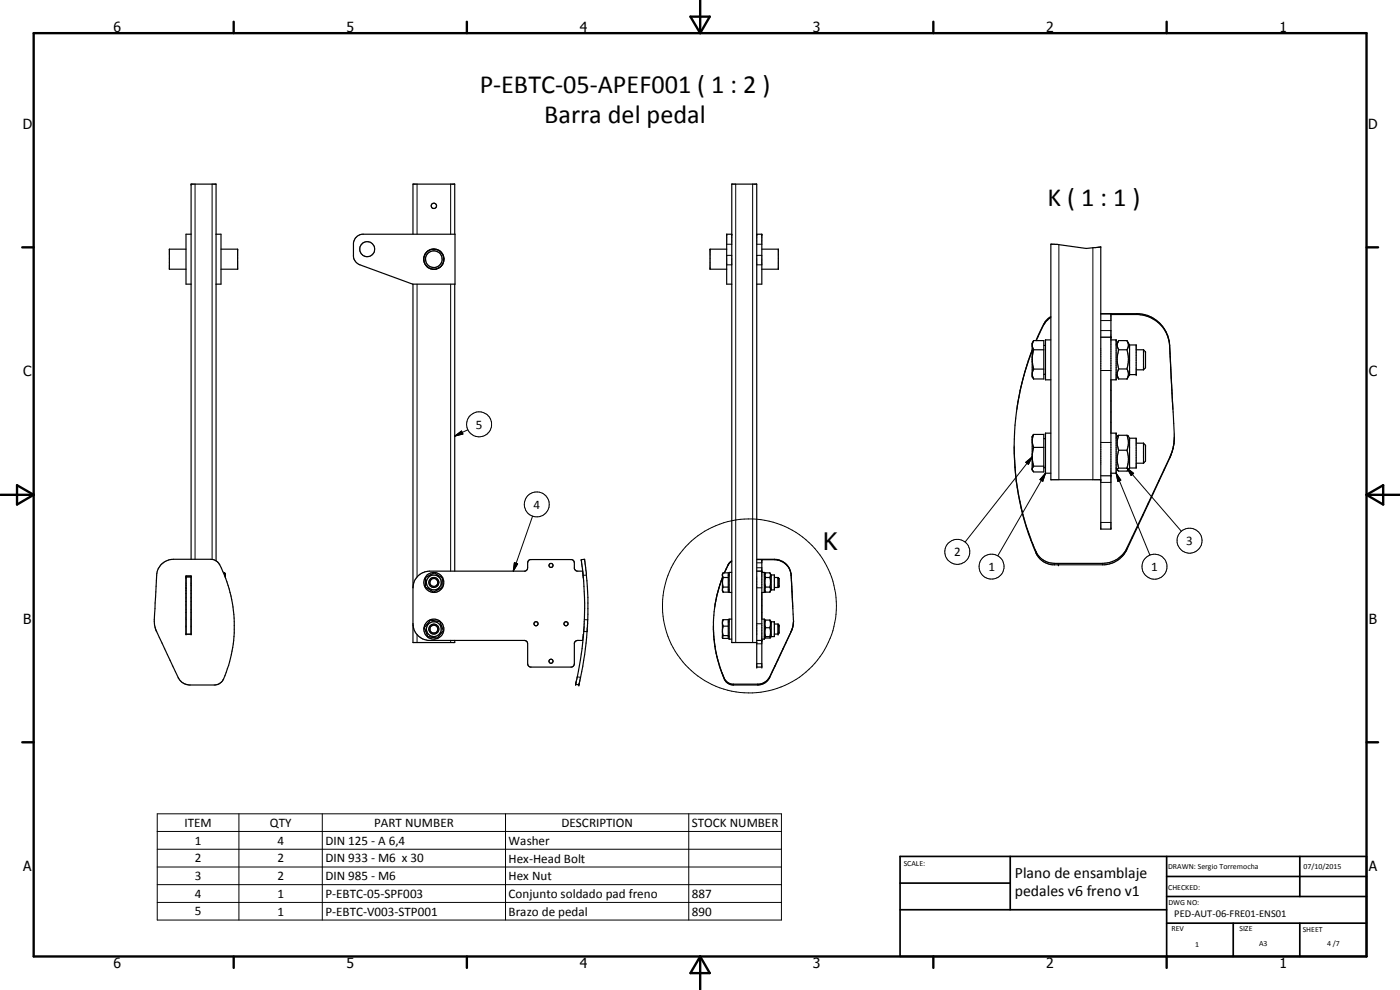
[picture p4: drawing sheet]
<svg xmlns="http://www.w3.org/2000/svg" width="420mm" height="297mm" viewBox="0 0 420 297" stroke-linecap="round" stroke-linejoin="round" font-family="sans-serif">
<g fill="none" stroke="#000" stroke-width=".35">
<path d="M55.8 74.8h-5v6h5M57.4 70.3h-1.6v15h1.6M64.8 70.3h1.5v15h-1.5M66.3 74.8h5v6h-5M106.7 71.4l.9-.7 1.1-.4h27.9v15h-12.7l-16.3-6-.9-.8-.6-1.5v-4.1zM123.9 70.3v-15.1h12.6v15.1M127.2 77.3a3.1 3.1 0 0 0 2.9 3.5M127.2 77.4a3.1 3.1 0 0 0 2.9 3.4M127.9 75.8l-.5 .7-.2 .8M127.9 75.9l-.7 1.5M130.1 74.7l-1.2 .3-1 .8M130.1 74.7l.9 .1 1.1 .6"/>
<path d="M130.1 74.8l-1.2 .3-1 .8M130.1 74.8h.8l1.1 .6M132 75.4a3 3 0 0 1-.3 5M132.1 75.4a3.1 3.1 0 0 1-.4 4.9M218.1 74.8h-5v6h5M219.6 70.3h-1.5v15h1.5M227.1 70.3h1.5v15h-1.5M228.6 74.8h5v6h-5M330.4 74.1l-4.4 .4-8.6-1.2h-2v70.6h15M330.4 74.1v84.6h3v-64.5h-3M123.9 85.3v107.5h12.6v-.6M131.7 80.4l-1.2 .4"/>
<path d="M131.7 80.3l-1.6 .5M136.5 85.3v86.1M315.4 95a5.7 5.7 0 0 0-2.2 2.3l-2.3 4.9M315.4 95.2a8.9 8.9 0 0 0-3.4 4.7l-1 2.3M330.4 94.1h11.1a10 10 0 0 1 9.5 9.4l1 19.3M333.4 94.4h8.1a10.1 10.1 0 0 1 9 6.6l.4 1.8M309.8 103.3l.4-1.1h3.1v11.5h-3.1M309.8 103.9l.4 1M309.8 108.5l.4 2.2M309.8 112.6l.4 1.1M309.8 105l-2.2 6.5-1.9 7.9M309.8 105.2a79.7 79.7 0 0 0-4.4 16.1"/>
<path d="M310.2 102.3l-.4 .7v9.9l.4 .8M310.2 104.9h3.1M310.2 104.9l-.4 2.2M310.2 110.7l-.4 1.2M310.2 110.7h3.1M313.3 103.6h.5M313.3 112.3h.5M315.4 102h-1.6v12h1.6M333.4 102h1.6v12h-1.6M335 112.4l.7 1.3M335.7 102.3l-.7 1.2M335.7 104.9a2.35 2.35 0 0 1 0-2.7h2.5l.5 1.3-.5 1.4"/>
<path d="M335.7 110.7l-.4 1.2 .1 .9 .3 .9M335.7 104.9a9.5 9.5 0 0 0 0 5.8M335.7 104.9h2.5M335.7 113.7h2.5M335.7 110.7h2.5M338.2 110.7l.5 1.5-.5 1.5M338.2 104.9a10 10 0 0 1 0 5.8M338.3 102.3l.7 1.2M339 103.5h2v8.9h-2M339 103.5v8.9M339 112.4l-.8 1.3M341 104.9h2.2"/>
<path d="M341 111h2.2M343.2 104.9v6.1M343.2 104.9l.6 .7v4.8l-.6 .6M351 103.3v.5M351.1 106l.3 4.7M304.4 134.2v2M304.5 138l.3 4.4M305.5 120.5a80.4 80.4 0 0 0-1 17.8M309.8 132.8l.4 1.4M309.8 137.7l.4 2.2M310.2 130.3l-.4 .7v10M310.2 130.3h3.1v11.3h-3.1l-.4-.6"/>
<path d="M310.2 134.2l-.4 2.2M310.2 139.9l-.4 .6M310.2 130.3l-.4 1.5M310.2 134.2h3.1M310.2 139.9h3.1M313.3 131.6h.5M315.4 130h-1.6v12h1.6M333.4 130h1.6v12h-1.6M335.7 130.6a5.8 5.8 0 0 0-.3 3.3l.3 1.2M335.7 135.1l-.4 2.1v1.2l.4 2.1M335.7 130.6l-.7 .9M335.7 130.6h2.5"/>
<path d="M335.7 135.1h2.5M338.2 130.6a6.2 6.2 0 0 1 0 4.5M338.2 135.1l.5 2.7-.5 2.7M338.2 130.6l.8 .9M339 131.5h2v8.9h-2M339 131.5v8.9M341 133h2.2M341 139h2.2M343.2 133v6M343.2 133l.6 .6v4.7l-.6 .7M351.7 135.8l-13.6 29.2a7.9 7.9 0 0 1-6.7 4.5h-15.4a6.1 6.1 0 0 1-5.5-4.5 77.3 77.3 0 0 1-4.9-16.6M351.9 120.3l.5 11.6"/>
<path d="M352.4 132.1a11.3 11.3 0 0 1-1 4.4l-13.3 28a8 8 0 0 1-7.2 4.5h-14.5a6.5 6.5 0 0 1-6.2-5l-2.7-7.8-1.8-7.8M352.5 131.1l-.6 3.9M304.6 140.1l1 8.3M305 144.3l.7 4.1M309.8 141l.1 .2M313.3 140.3h.5M330.4 142.7h3M335 140.4l.3 .6M335.3 141l.4 .4h2.5l.4-.4M335.7 140.5l-.4 .5M335.7 140.5h2.5M338.2 140.5l.4 .5"/>
<path d="M339 140.4l-.4 .6M48.2 169.5l1.1-.9 1.8-.7 12.2-.1a3.2 3.2 0 0 1 2.6 1.7 40.8 40.8 0 0 1 2.3 31.2 6.6 6.6 0 0 1-2.3 4.4l-1.4 .4h-7.7a3.9 3.9 0 0 1-3.3-2.3l-6.6-13.8-.4-1.3a68.8 68.8 0 0 1 .4-12.2l.2-4.3zM55.8 172.8h1.6v17.5h-1.6zM55.8 173.1h1.6M55.8 172.9h1.6M57.4 167.8v-112.6h7.4v113.1M67.1 171.9h.3M67.4 171.9l.2 .4M67.6 172.3v.2M67.6 172.3v1M67.6 172.6v.5M127.8 173.3l1.8-1a.76 .76 0 0 1 1.3 0l1.8 1.1v.8v2.1l-1.9 1a.74 .74 0 0 1-.7 .4 .74 .74 0 0 1-.6-.5l-1.8-1.1z"/>
<path d="M174.4 167.9h1.1l.5 4.2 .4 7.1-.2 10.1a98.7 98.7 0 0 1-2.2 14.9l-.3 1.3-.9-.2 1.4-7.3 1.1-9.7 .1-9-.2-5zM175 173.1l-.1-1.7h-1.8l-.6-.6-.2-2.4-.7-.5h-12.4l-.8 .5-.1 2.4-.7 .6h-28.7a5 5 0 0 0-5 5M175.4 167.8v.1M215.8 176.3l-1.4 6.2-.3 6.4M216.8 172.3v5l.2 .4M216.8 172.7l.2 .6M216.8 175l.2 1.1M216.8 177.1l.2 .6M216.8 173.4a42.1 42.1 0 0 0-2.3 8.8M216.8 173.3l-.7 2.1M216.9 172.3l-.1 .1M216.9 172.1l.1-.2h1.6v5.8h-1.6"/>
<path d="M217 171.9l-.2 .4M217 173.3h1.6M217 176.1h1.6M217 173.3l-.2 1.1M217 176.1l-.2 .6M218.6 172.6h.2M218.6 177h.2M219.6 171.7h-.8v6.1h.8M219.6 168.3l-1 .9-1.2 2.7M219.6 168.4a5.9 5.9 0 0 0-2.2 3.5M227.1 167.9h5.3a5 5 0 0 1 4.9 3.8M227.1 167.8h5.3a5.1 5.1 0 0 1 5 4.4"/>
<path d="M228.6 167.9v32.3h-1.5v-145h-7.5v137.6h7.5M228.6 171.7h.8v6.1h-.8M229.4 177l.4 .7M229.8 173.3h1.2M229.8 171.9h1.2M229.8 176.1l-.2 .6 .2 1M229.8 171.9l-.2 .5 .2 .9M229.8 173.3l-.2 1.1 .2 1.7M229.8 171.9l-.4 .6M229.8 177.7h1.2M229.8 176.1h1.2M231 176.1l.3 .8-.3 .8"/>
<path d="M231 171.9l.3 .7-.3 .7M231 173.3l.3 1.4-.3 1.4M231 171.9l.4 .6M231.4 172.5h1v4.5h-1M231.4 172.5v4.5M231.4 177l-.4 .7M232.4 173.3h1.1M232.4 176.3h1.1M233.5 173.3v3M233.5 173.3l.3 .3v2.3l-.3 .4M237.4 172.1v.5M237.4 172.6l.7 14.4"/>
<path d="M237.6 175l.1 2.3M237.8 179.7l.1 2.5M123.9 187.2a5 5 0 0 0 4.5 5h29l.6 .2 .3 .5 .1 6.2 .2 .7 .4 .3 12.6 .1 .6-.4 .2-.7v-6.2l.7-.7h1.8l.2-1.8M129.1 186.1l2.9 .4 1 2.7-1.7 2.2-2.2-.3a.76 .76 0 0 1-1-.8l-.8-2zM214.1 188.8l.6 6.2M214.2 189.8l.5 5.2M216.8 187.2l.2 .7M216.8 189.7l.2 1M216.8 191.3l.1 .1M217 185.9l-.2 .4v5M217 185.9h1.6v5.7h-1.6l-.2-.3M217 187.9l-.2 1.1"/>
<path d="M217 190.7l-.2 .4M217 185.9l-.2 .8M217 187.9h1.6M217 190.7h1.6M218.6 186.6h.2M218.6 190.9h.2M219.6 185.8h-.8v6h.8M227.1 192.2h1.5M228.6 185.8h.8v6h-.8M229.4 191l.2 .3M229.6 191.3h.1M229.6 191.3h1.6"/>
<path d="M229.8 186.1l-.2 .8 .2 1.4M229.8 188.3l-.2 1.1 .2 1.6M229.8 191l-.2 .3M229.8 191h1.2M229.8 186.1l-.4 .5M229.8 186.1h1.2M229.8 188.3h1.2M231 186.1l.4 .5M231 186.1l.3 1.1-.3 1.1M231 188.3l.3 1.4-.3 1.3M231 191l.2 .1M231.2 191.1v.1"/>
<path d="M231.2 191.3h.1M231.2 191.2v.1M231.4 186.6h1v4.4h-1M231.4 186.6v4.4M231.4 191l-.2 .3M232.4 190.2h1.1M232.4 187.2h1.1M233.5 187.2v3M233.5 187.2l.3 .4v2.3l-.3 .3M235.8 193l-4.9 10.5-1.1 1.3-2.2 .7h-7.7a2.94 2.94 0 0 1-2.5-1.7l-1.5-3.9-1.2-4.9M237.4 189.5l-6.4 13.6a4.1 4.1 0 0 1-3.1 2.2h-8.2a3.2 3.2 0 0 1-2.6-2.5l-1.4-3.9-1-3.9M237.4 189.5l-.8 1.8"/>
<path d="M237.5 189.3l-.1 .2M237.6 189v.2M237.6 189l-.1 .4M238.1 187.3l-.5 1.7M238.2 186.3l-.6 2.7"/>
<circle cx="110.2" cy="74.8" r="2.25"/>
<circle cx="130.2" cy="77.8" r="2.5"/>
<circle cx="130.2" cy="61.8" r=".8"/>
<circle cx="130.2" cy="174.8" r="2.99"/>
<circle cx="130.2" cy="174.8" r="1.51"/>
<circle cx="130.2" cy="174.8" r="1.19"/>
<circle cx="130.2" cy="174.8" r="2.23"/>
<circle cx="165.4" cy="169.7" r=".61"/>
<circle cx="130.2" cy="188.8" r="2.23"/>
<circle cx="130.2" cy="188.8" r="3"/>
<circle cx="130.2" cy="188.8" r="1.21"/>
<circle cx="130.2" cy="188.8" r="1.49"/>
<circle cx="160.9" cy="187.2" r=".61"/>
<circle cx="165.4" cy="198.4" r=".62"/>
<circle cx="169.9" cy="187.2" r=".61"/>
</g>
<g fill="none" stroke="#000" stroke-width=".3">
<path d="M58.5 55.2v112.6M63.7 55.2v112.7M125.2 55.2v15.1M135.2 55.2v15.1M220.8 55.2v137.6M225.9 55.2v137.6M218.1 73.3h1.5M218.1 79.5h1.5M218.1 76.6h1.5M227.1 73.3h1.5M227.1 79.5h1.5M227.1 76.6h1.5"/>
<path d="M317.8 73.4v70.5M328 74.3v69.6M125.2 85.3v87.8M135.2 85.3v86.1M313.2 97.3v.3M330.4 99.2h3M330.4 96.2h3M341 94.1v.3M330.4 101.2h3M330.4 111.2h3M351 103.5v.3M136.5 130.9l2-1.6 .4 .9z"/>
<path d="M140.4 128.9l-3.9 2M307.8 138.7l2-1.6-1.2 2.2zM309.8 137.1l-20.2 25.5M330.4 132.8h3M351 137.3v.2M159.8 154.9l-5.8 16.5M313.8 142l-.8 2.4-.9-.5zM313.8 142l-14.3 24.8M330.4 144.7h3M330.4 156.8h3M335 142l1.4 2.1-.9 .3zM335 142l10.1 24.5"/>
<path d="M338.2 140.5l2 1.5-.7 .7zM338.2 140.5l16.3 18.9M154.4 168.8l1 .4-1.4 2.2zM176 172.6h-1M218.5 169.5v.1M227.1 170.3h1.5M227.1 171.4h1.5M227.1 168.9h1.5M227.1 176.4h1.5M232.4 167.8v.1M237.4 172.6h.1M310.9 165.5v.4"/>
<path d="M316.4 169v.5M330.9 169v.5M338.1 164.5v.5M55.8 190.3h1.6M125.2 190.4v2.4M135.2 192.2v.6M175.2 189.5h1M175.4 185.9l1 .1M227.1 193.2h1.5M227.1 199.1h1.5M227.1 187.2h1.5M237.4 189.5h.1"/>
<path d="M173.3 203.1l.9 .1M217.4 203.5v.3M220.1 205.3v.2M227.4 205.3v.2M231 203.1v.1M47.2 244.2h187.3v31.9h-187.3zM47.2 249.5h187.3M47.2 254.8h187.3M71.7 244.2v31.9M96.7 244.2v31.9M151.7 244.2v31.9M206.7 244.2v31.9"/>
<path d="M47.2 260.1h187.3M47.2 265.4h187.3M47.2 270.8h187.3"/>
<circle cx="143.8" cy="127.3" r="3.8"/>
<circle cx="161.1" cy="151.3" r="3.8"/>
<circle cx="287.3" cy="165.6" r="3.8"/>
<circle cx="297.6" cy="170" r="3.8"/>
<circle cx="346.5" cy="170" r="3.7"/>
<circle cx="357" cy="162.2" r="3.7"/>
<circle cx="224.9" cy="181.8" r="26.1"/>
</g>
<g fill="#000">
<circle cx="57.4" cy="55.2" r=".18"/>
<circle cx="218.1" cy="70.3" r=".18"/>
<circle cx="219.6" cy="70.3" r=".18"/>
<circle cx="227.1" cy="70.3" r=".18"/>
<circle cx="228.6" cy="70.3" r=".18"/>
<circle cx="309.8" cy="112.9" r=".18"/>
<circle cx="313.8" cy="102" r=".18"/>
<circle cx="333.4" cy="101.2" r=".18"/>
<circle cx="335" cy="102" r=".18"/>
<circle cx="339" cy="112.4" r=".18"/>
<circle cx="341" cy="112.4" r=".18"/>
<circle cx="343.8" cy="105.6" r=".18"/>
<circle cx="309.8" cy="131" r=".18"/>
<circle cx="313.8" cy="130" r=".18"/>
<circle cx="335" cy="130" r=".18"/>
<circle cx="343.8" cy="133.6" r=".18"/>
<circle cx="330.4" cy="143.9" r=".18"/>
<circle cx="55.8" cy="176.3" r=".18"/>
<circle cx="55.8" cy="173.3" r=".18"/>
<circle cx="175" cy="173.1" r=".18"/>
<circle cx="216.8" cy="172.3" r=".18"/>
<circle cx="228.6" cy="171.4" r=".18"/>
<circle cx="228.6" cy="167.9" r=".18"/>
<circle cx="233.5" cy="173.3" r=".18"/>
<circle cx="233.8" cy="175.9" r=".18"/>
<circle cx="317.7" cy="169.5" r=".18"/>
<circle cx="55.8" cy="190.2" r=".18"/>
<circle cx="57.4" cy="190.2" r=".18"/>
<circle cx="216.8" cy="191.3" r=".18"/>
<circle cx="228.6" cy="192.2" r=".18"/>
<circle cx="231.4" cy="186.6" r=".18"/>
<circle cx="232.4" cy="186.6" r=".18"/>
<circle cx="233.5" cy="190.2" r=".18"/>
<circle cx="233.8" cy="187.6" r=".18"/>
<circle cx="172.8" cy="205.3" r=".18"/>
<circle cx="173.7" cy="205.5" r=".18"/>
<circle cx="227.1" cy="200.2" r=".18"/>
<circle cx="228.6" cy="200.2" r=".18"/>
</g>
<g fill="none" stroke="#000" stroke-width=".71">
<path d="M10.1 9.9h400v277.1h-400zM70.1 6.5v3.4M140.1 6.5v3.4M207.2 5h5.8l-2.9 4.9zM210.1 0v9.9M280.1 6.5v3.4M350.1 6.5v3.4M6.7 74.2h3.4M410.1 74.2h3.5M.1 148.5h10M5.1 145.6l5 2.9-5 2.9zM410.1 148.5h10"/>
<path d="M410.1 148.5l5-2.9v5.8zM6.7 222.7h3.4M410.1 222.7h3.5M70.1 287v3.4M140.1 287v3.4M210.1 287v10M210.1 287l2.9 5h-5.8zM280.1 287v3.4M350.1 287v3.4"/>
</g>
<path d="M270.1 257h140v30h-140zM303.2 257v16M350.1 257v30M390.1 257v12M270.1 265h33.1M270.1 273h80M350.1 277h60M350.1 269h60M350.1 263h60M370.1 277v10M390.1 277v10" fill="none" stroke="#000" stroke-width=".51"/>
<path d="M136.5 130.9l2-1.6 .4 .9zM307.8 138.7l2-1.6-1.2 2.2zM313.8 142l-.8 2.4-.9-.5zM335 142l1.4 2.1-.9 .3zM338.2 140.5l2 1.5-.7 .7zM154.4 168.8l1 .4-1.4 2.2z" fill="#000"/>
<g font-size="7.9">
<text x="144" y="27.9">P-EBTC-05-APEF001 ( 1 : 2 )</text>
<text x="163.3" y="36.8">Barra del pedal</text>
<text x="314.4" y="61.7">K ( 1 : 1 )</text>
</g>
<text font-size="7.2" x="247" y="164.9">K</text>
<g font-size="4.7">
<text x="304.6" y="263.5">Plano de ensamblaje</text>
<text x="304.6" y="268.9">pedales v6 freno v1</text>
</g>
<g font-size="4.2">
<text x="34" y="9.6">6</text>
<text x="104" y="9.6">5</text>
<text x="174" y="9.6">4</text>
<text x="244" y="9.6">3</text>
<text x="314" y="9.6">2</text>
<text x="384" y="9.6">1</text>
<text x="6.8" y="38.7">D</text>
<text x="410.6" y="38.7">D</text>
<text x="7" y="112.9">C</text>
<text x="410.8" y="112.9">C</text>
<text x="7" y="187.1">B</text>
<text x="410.8" y="187.1">B</text>
<text x="7" y="261.4">A</text>
<text x="410.8" y="261.4">A</text>
<text x="34" y="290.4">6</text>
<text x="104" y="290.4">5</text>
<text x="174" y="290.4">4</text>
<text x="244" y="290.4">3</text>
<text x="314" y="290.4">2</text>
<text x="384" y="290.4">1</text>
</g>
<g font-size="3.9">
<text x="142.8" y="128.6">5</text>
<text x="160.1" y="152.6">4</text>
<text x="286.3" y="166.9">2</text>
<text x="356" y="163.5">3</text>
<text x="296.6" y="171.3">1</text>
<text x="345.5" y="171.3">1</text>
<text x="55.4" y="248.1">ITEM</text>
<text x="81" y="248.1">QTY</text>
<text x="112.3" y="248.1">PART NUMBER</text>
<text x="168.5" y="248.1">DESCRIPTION</text>
<text x="207.6" y="248.1">STOCK NUMBER</text>
<text x="58.5" y="253.4">1</text>
<text x="83.3" y="253.4">4</text>
<text x="97.7" y="253.4">DIN 125 - A 6,4</text>
<text x="152.6" y="253.5">Washer</text>
<text x="58.5" y="258.7">2</text>
<text x="83.3" y="258.7">2</text>
<text x="97.7" y="258.7">DIN 933 - M6 x 30</text>
<text x="152.6" y="258.8">Hex-Head Bolt</text>
<text x="58.5" y="264.1">3</text>
<text x="58.5" y="269.4">4</text>
<text x="83.3" y="264.1">2</text>
<text x="83.3" y="269.4">1</text>
<text x="97.7" y="264.1">DIN 985 - M6</text>
<text x="97.7" y="269.4">P-EBTC-05-SPF003</text>
<text x="152.6" y="264">Hex Nut</text>
<text x="152.6" y="269.5">Conjunto soldado pad freno</text>
<text x="207.6" y="269.4">887</text>
<text x="58.5" y="274.7">5</text>
<text x="83.3" y="274.7">1</text>
<text x="97.7" y="274.7">P-EBTC-V003-STP001</text>
<text x="152.6" y="274.7">Brazo de pedal</text>
<text x="207.6" y="274.7">890</text>
</g>
<text font-size="3.1" x="352.4" y="275.2">PED-AUT-06-FRE01-ENS01</text>
<g font-size="2.4">
<text x="271.2" y="259.7">SCALE:</text>
<text x="350.6" y="260.8">DRAWN: Sergio Torremocha</text>
<text x="391.2" y="260.6">07/10/2015</text>
<text x="350.6" y="267">CHECKED:</text>
<text x="350.6" y="271.4">DWG NO:</text>
<text x="351.6" y="279.3">REV</text>
<text x="372" y="279.4">SIZE</text>
<text x="391" y="279.6">SHEET</text>
<text x="358.7" y="284.1">1</text>
<text x="377.9" y="283.8">A3</text>
<text x="398.3" y="283.8">4 /7</text>
</g>
</svg>
